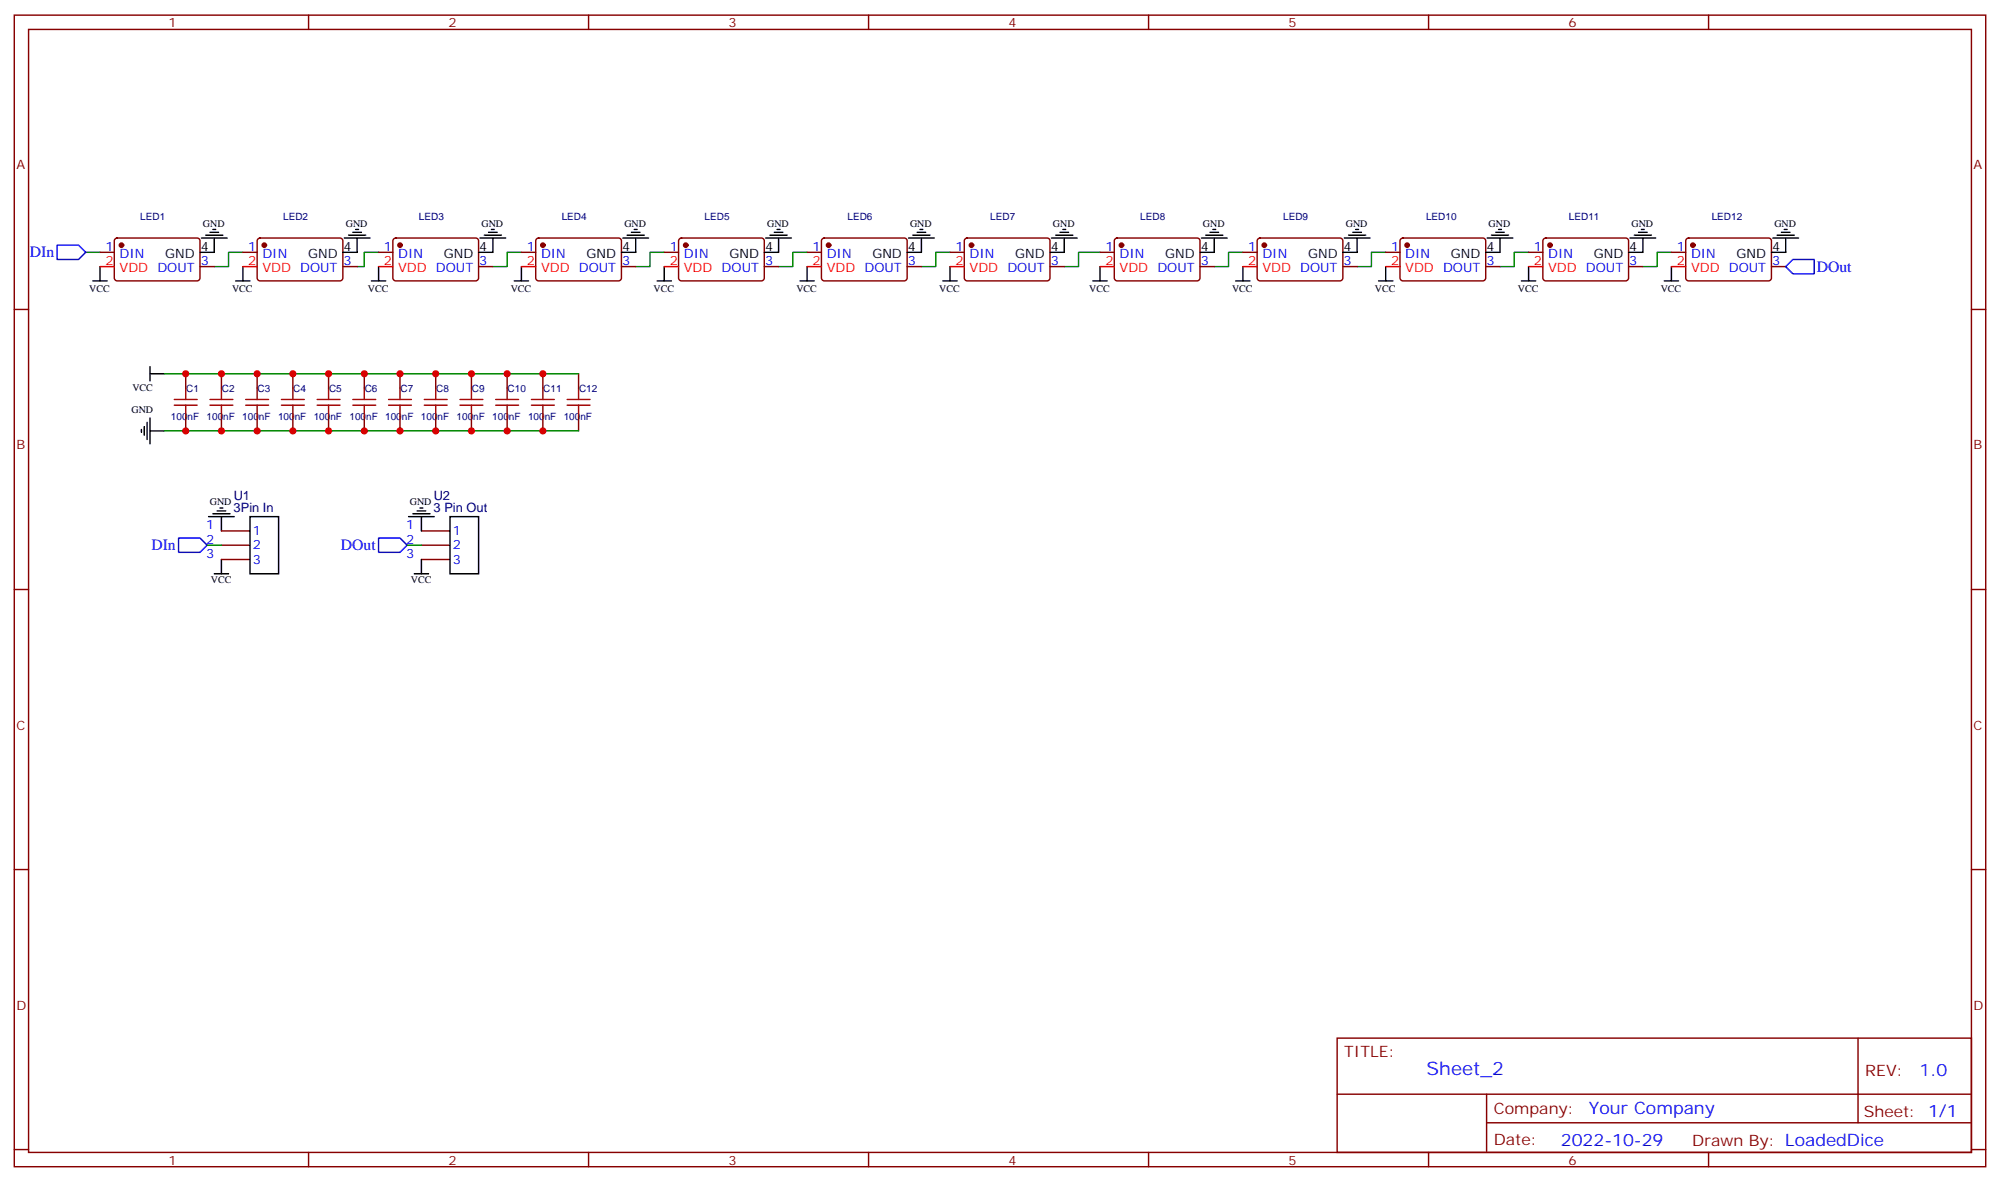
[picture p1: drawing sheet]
<svg xmlns="http://www.w3.org/2000/svg" width="494mm" height="292mm" viewBox="0 0 494 292" stroke-linecap="round" stroke-linejoin="round" font-family="sans-serif">
<g fill="none" stroke="#870000" stroke-width=".35">
<path d="M3.5 3.7h486.9v284.4h-486.9zM7.1 7.3h479.7v277.3h-479.7zM76.2 3.7v3.6M145.3 3.7v3.6M214.5 3.7v3.6M283.6 3.7v3.6M352.8 3.7v3.6M421.9 3.7v3.6M28.5 59l.4-.2h19.8a.71 .71 0 0 1 .7 .7v9.2a.76 .76 0 0 1-.7 .7h-19.8a.76 .76 0 0 1-.7-.7v-9.2zM63.7 59l.5-.2h19.8a.71 .71 0 0 1 .7 .7v9.2a.76 .76 0 0 1-.7 .7h-19.8a.76 .76 0 0 1-.7-.7v-9.2zM97.2 59l.5-.2h19.8a.71 .71 0 0 1 .7 .7v9.2a.76 .76 0 0 1-.7 .7h-19.8a.76 .76 0 0 1-.7-.7v-9.2zM132.5 59l.5-.2h19.8a.71 .71 0 0 1 .7 .7v9.2a.76 .76 0 0 1-.7 .7h-19.8a.76 .76 0 0 1-.7-.7v-9.2z"/>
<path d="M167.8 59l.5-.2h19.7a.71 .71 0 0 1 .7 .7v9.2a.76 .76 0 0 1-.7 .7h-19.7a.76 .76 0 0 1-.7-.7v-9.2zM203.1 59l.5-.2h19.7a.71 .71 0 0 1 .7 .7v9.2a.76 .76 0 0 1-.7 .7h-19.7a.76 .76 0 0 1-.8-.7v-9.2zM238.4 59l.4-.2h19.8a.71 .71 0 0 1 .7 .7v9.2a.76 .76 0 0 1-.7 .7h-19.8a.76 .76 0 0 1-.7-.7v-9.2zM275.4 59l.5-.2h19.7a.71 .71 0 0 1 .7 .7v9.2a.76 .76 0 0 1-.7 .7h-19.7a.76 .76 0 0 1-.7-.7v-9.2zM310.7 59l.4-.2h19.8a.71 .71 0 0 1 .7 .7v9.2a.76 .76 0 0 1-.7 .7h-19.8a.76 .76 0 0 1-.7-.7v-9.2zM346 59l.4-.2h19.8a.71 .71 0 0 1 .7 .7v9.2a.76 .76 0 0 1-.7 .7h-19.8a.76 .76 0 0 1-.7-.7v-9.2zM381.2 59l.5-.2h19.8a.71 .71 0 0 1 .7 .7v9.2a.76 .76 0 0 1-.7 .7h-19.8a.76 .76 0 0 1-.7-.7v-9.2zM416.5 59l.5-.2h19.7a.71 .71 0 0 1 .7 .7v9.2a.76 .76 0 0 1-.7 .7h-19.7a.76 .76 0 0 1-.7-.7v-9.2zM3.5 76.4h3.6M24.7 62.3h3.5M49.4 65.8h3.5M60 62.3h3.5"/>
<path d="M84.7 65.8h3.5M93.5 62.3h3.5M118.2 65.8h3.5M128.8 62.3h3.5M153.5 65.8h3.5M164 62.3h3.6M188.7 65.8h3.6M199.3 62.3h3.5M224 65.8h3.5M234.6 62.3h3.5M259.3 65.8h3.5M271.6 62.3h3.6"/>
<path d="M296.3 65.8h3.6M306.9 62.3h3.5M331.6 65.8h3.5M342.2 62.3h3.5M366.9 65.8h3.5M377.5 62.3h3.5M402.2 65.8h3.5M412.7 62.3h3.6M437.4 65.8h3.6M486.8 76.4h3.6M45.9 92.3v3.5M54.7 92.3v3.5"/>
<path d="M63.5 92.3v3.5M72.3 92.3v3.5M81.1 92.3v3.5M90 92.3v3.5M98.8 92.3v3.5M107.6 92.3v3.5M116.4 92.3v3.5M125.2 92.3v3.5M134.1 92.3v3.5M142.9 92.3v3.5M45.9 102.9v3.5M54.7 102.9v3.5"/>
<path d="M63.5 102.9v3.5M72.3 102.9v3.5M81.1 102.9v3.5M90 102.9v3.5M98.8 102.9v3.5M107.6 102.9v3.5M116.4 102.9v3.5M125.2 102.9v3.5M134.1 102.9v3.5M142.9 102.9v3.5M54.7 131.1h7M54.7 134.6h7"/>
<path d="M54.7 138.1h7M104.1 131.1h7M104.1 134.6h7M104.1 138.1h7M3.5 145.6h3.6M486.8 145.6h3.6M3.5 214.7h3.6M486.8 214.7h3.6M330.2 256.3h156.6v28.3h-156.6zM458.8 256.4v20.8M330.2 270.2h156.5M367.1 277.2h119.6"/>
<path d="M367.1 270.2v14.1M3.5 283.8h3.6M76.2 284.6v3.5M145.3 284.6v3.5M214.5 284.6v3.5M283.6 284.6v3.5M352.8 284.6v3.5M421.9 284.6v3.5M486.8 283.8h3.6"/>
</g>
<g fill="none" stroke="#000" stroke-width=".35">
<path d="M49.7 58.8h6.4M50.8 58.1h4.2M51.9 57.4h2.1M52.6 56.7h.7M52.9 58.8v3.5h-3.5M85 58.8h6.4M86.1 58.1h4.2M87.1 57.4h2.2M87.8 56.7h.7M88.2 58.8v3.5h-3.5M118.5 58.8h6.4M119.6 58.1h4.2"/>
<path d="M120.6 57.4h2.2M121.4 56.7h.7M121.7 58.8v3.5h-3.5M153.8 58.8h6.4M154.9 58.1h4.2M155.9 57.4h2.1M156.6 56.7h.7M157 58.8v3.5h-3.5M189.1 58.8h6.3M190.1 58.1h4.3M191.2 57.4h2.1M191.9 56.7h.7"/>
<path d="M192.3 58.8v3.5h-3.6M224.4 58.8h6.3M225.4 58.1h4.3M226.5 57.4h2.1M227.2 56.7h.7M227.5 58.8v3.5h-3.5M259.6 58.8h6.4M260.7 58.1h4.2M261.8 57.4h2.1M262.5 56.7h.7M262.8 58.8v3.5h-3.5M296.7 58.8h6.3"/>
<path d="M297.7 58.1h4.3M298.8 57.4h2.1M299.5 56.7h.7M299.9 58.8v3.5h-3.6M332 58.8h6.3M333 58.1h4.3M334.1 57.4h2.1M334.8 56.7h.7M335.1 58.8v3.5h-3.5M367.2 58.8h6.4M368.3 58.1h4.2M369.4 57.4h2.1"/>
<path d="M370.1 56.7h.7M370.4 58.8v3.5h-3.5M402.5 58.8h6.4M403.6 58.1h4.2M404.6 57.4h2.2M405.3 56.7h.7M405.7 58.8v3.5h-3.5M437.8 58.8h6.3M438.9 58.1h4.2M439.9 57.4h2.1M440.6 56.7h.7M441 58.8v3.5h-3.6"/>
<path d="M22.9 69.4h3.6M24.7 65.8v3.6M58.2 69.4h3.5M60 65.8v3.6M91.7 69.4h3.5M93.5 65.8v3.6M127 69.4h3.5M128.8 65.8v3.6M162.3 69.4h3.5M164 65.8v3.6M197.6 69.4h3.5M199.3 65.8v3.6"/>
<path d="M232.8 69.4h3.6M234.6 65.8v3.6M269.9 69.4h3.5M271.6 65.8v3.6M305.2 69.4h3.5M306.9 65.8v3.6M340.4 69.4h3.6M342.2 65.8v3.6M375.7 69.4h3.5M377.5 65.8v3.6M411 69.4h3.5M412.7 65.8v3.6"/>
<path d="M37 92.3h3.6M37 90.5v3.6M34.9 106v.8M35.6 105.3v2.2M36.3 104.3v4.2M37 103.2v6.4M37 106.4h3.6M51.5 127.6h6.4M52.6 126.9h4.2M53.6 126.2h2.1M54.3 125.4h.7M54.7 127.6v3.5"/>
<path d="M54.7 138.1v3.6M61.7 127.6h7.1v14.1h-7.1zM100.9 127.6h6.3M102 126.9h4.2M103 126.2h2.1M103.7 125.4h.7M104.1 127.6v3.5M104.1 138.1v3.6M111.1 127.6h7.1v14.1h-7.1zM52.9 141.7h3.5M102.3 141.7h3.5"/>
</g>
<g fill="none" stroke="#008700" stroke-width=".35">
<path d="M21.2 62.3h3.5M60 62.3h-3.6v3.5h-3.5M93.5 62.3h-3.5v3.5h-1.8M128.8 62.3h-3.6v3.5h-3.5M164 62.3h-3.5v3.5h-3.5M199.3 62.3h-3.5v3.5h-3.5M234.6 62.3h-3.5v3.5h-3.6M271.6 62.3h-5.3v3.5h-3.5M306.9 62.3h-3.5v3.5h-3.5M342.2 62.3h-3.5v3.5h-3.6M377.5 62.3h-3.6v3.5h-3.5M412.7 62.3h-3.5v3.5h-3.5"/>
<path d="M40.6 92.3h102.3M40.6 106.4h102.3M51.2 134.6h3.5M100.5 134.6h3.6"/>
</g>
<g fill="#870000" stroke="#870000" stroke-width=".35">
<circle cx="418" cy="60.5" r=".53"/>
<circle cx="382.8" cy="60.5" r=".53"/>
<circle cx="347.5" cy="60.5" r=".53"/>
<circle cx="312.2" cy="60.5" r=".53"/>
<circle cx="276.9" cy="60.5" r=".53"/>
<circle cx="239.9" cy="60.5" r=".53"/>
<circle cx="204.6" cy="60.5" r=".53"/>
<circle cx="169.3" cy="60.5" r=".53"/>
<circle cx="134.1" cy="60.5" r=".53"/>
<circle cx="98.8" cy="60.5" r=".53"/>
<circle cx="65.3" cy="60.5" r=".53"/>
<circle cx="30" cy="60.5" r=".53"/>
</g>
<path d="M24.7 65.8h3.5M60 65.8h3.5M93.5 65.8h3.5M128.8 65.8h3.5M164 65.8h3.6M199.3 65.8h3.5M234.6 65.8h3.5M271.6 65.8h3.6M306.9 65.8h3.5M342.2 65.8h3.5M377.5 65.8h3.5M412.7 65.8h3.6" fill="none" stroke="#f00" stroke-width=".35"/>
<g fill="none" stroke="#a10000" stroke-width=".35">
<path d="M43 98.6h5.7M45.9 95.8v2.8M51.9 98.6h5.6M54.7 95.8v2.8M60.7 98.6h5.6M63.5 95.8v2.8M69.5 98.6h5.6M72.3 95.8v2.8M78.3 98.6h5.7M81.1 95.8v2.8M87.1 98.6h5.7M90 95.8v2.8"/>
<path d="M96 98.6h5.6M98.8 95.8v2.8M104.8 98.6h5.6M107.6 95.8v2.8M113.6 98.6h5.6M116.4 95.8v2.8M122.4 98.6h5.7M125.2 95.8v2.8M131.2 98.6h5.7M134.1 95.8v2.8M140.1 98.6h5.6M142.9 95.8v2.8"/>
<path d="M43 100h5.7M45.9 100v2.9M51.9 100h5.6M54.7 100v2.9M60.7 100h5.6M63.5 100v2.9M69.5 100h5.6M72.3 100v2.9M78.3 100h5.7M81.1 100v2.9M87.1 100h5.7M90 100v2.9"/>
<path d="M96 100h5.6M98.8 100v2.9M104.8 100h5.6M107.6 100v2.9M113.6 100h5.6M116.4 100v2.9M122.4 100h5.7M125.2 100v2.9M131.2 100h5.7M134.1 100v2.9M140.1 100h5.6M142.9 100v2.9"/>
</g>
<path d="M14.1 60.5h5.3l1.8 1.8-1.8 1.8h-5.3zM441 65.8l1.7-1.7h5.3v3.5h-5.3zM44.1 132.9h5.3l1.8 1.7-1.8 1.8h-5.3zM93.5 132.9h5.3l1.7 1.7-1.7 1.8h-5.3z" fill="none" stroke="#00f" stroke-width=".35"/>
<g fill="#c00">
<circle cx="134.1" cy="92.3" r=".88"/>
<circle cx="125.2" cy="92.3" r=".88"/>
<circle cx="116.4" cy="92.3" r=".88"/>
<circle cx="107.6" cy="92.3" r=".88"/>
<circle cx="98.8" cy="92.3" r=".88"/>
<circle cx="90" cy="92.3" r=".88"/>
<circle cx="81.1" cy="92.3" r=".88"/>
<circle cx="72.3" cy="92.3" r=".88"/>
<circle cx="63.5" cy="92.3" r=".88"/>
<circle cx="54.7" cy="92.3" r=".88"/>
<circle cx="45.9" cy="92.3" r=".88"/>
<circle cx="134.1" cy="106.4" r=".88"/>
<circle cx="125.2" cy="106.4" r=".88"/>
<circle cx="116.4" cy="106.4" r=".88"/>
<circle cx="107.6" cy="106.4" r=".88"/>
<circle cx="98.8" cy="106.4" r=".88"/>
<circle cx="90" cy="106.4" r=".88"/>
<circle cx="81.1" cy="106.4" r=".88"/>
<circle cx="72.3" cy="106.4" r=".88"/>
<circle cx="63.5" cy="106.4" r=".88"/>
<circle cx="54.7" cy="106.4" r=".88"/>
<circle cx="45.9" cy="106.4" r=".88"/>
</g>
<text font-size="4.6" fill="#00f" x="352.3" y="265.4">Sheet_2</text>
<g font-size="4.2" fill="#00f">
<text x="474" y="265.6">1.0</text>
<text x="392.4" y="275.2">Your Company</text>
<text x="385.5" y="283">2022-10-29</text>
</g>
<g font-size="3.9" fill="#00f">
<text x="7.4" y="63.6">DIn</text>
<text x="448.6" y="67.1">DOut</text>
<text x="37.4" y="135.9">DIn</text>
<text x="84.2" y="135.9">DOut</text>
</g>
<g font-size="3.9" fill="#800">
<text x="332" y="260.9">TITLE:</text>
<text x="460.6" y="265.6">REV:</text>
<text x="368.9" y="275.1">Company:</text>
<text x="460.2" y="275.7">Sheet: 1/1</text>
<text x="368.9" y="282.8">Date:</text>
<text x="417.9" y="282.9">Drawn By: LoadedDice</text>
</g>
<g font-size="3.2" fill="#800">
<text x="41.6" y="6.7">1</text>
<text x="110.8" y="6.7">2</text>
<text x="179.9" y="6.7">3</text>
<text x="249.1" y="6.7">4</text>
<text x="318.2" y="6.7">5</text>
<text x="387.3" y="6.7">6</text>
<text x="4.1" y="41.8">A</text>
<text x="487.4" y="41.8">A</text>
<text x="4.1" y="111">B</text>
<text x="487.4" y="111">B</text>
<text x="4.1" y="180.1">C</text>
<text x="487.4" y="180.1">C</text>
<text x="4.1" y="249.3">D</text>
<text x="487.4" y="249.3">D</text>
<text x="41.6" y="287.5">1</text>
<text x="110.8" y="287.5">2</text>
<text x="179.9" y="287.5">3</text>
<text x="249.1" y="287.5">4</text>
<text x="318.2" y="287.5">5</text>
<text x="387.3" y="287.5">6</text>
</g>
<g font-size="3.2" fill="#00f">
<text x="26" y="61.9">1</text>
<text x="29.5" y="63.7">DIN</text>
<text x="49.6" y="65.5">3</text>
<text x="61.3" y="61.9">1</text>
<text x="64.8" y="63.7">DIN</text>
<text x="84.8" y="65.5">3</text>
<text x="94.8" y="61.9">1</text>
<text x="98.3" y="63.7">DIN</text>
<text x="118.4" y="65.5">3</text>
<text x="130.1" y="61.9">1</text>
<text x="133.6" y="63.7">DIN</text>
<text x="153.6" y="65.5">3</text>
<text x="165.4" y="61.9">1</text>
<text x="168.9" y="63.7">DIN</text>
<text x="188.9" y="65.5">3</text>
<text x="200.7" y="61.9">1</text>
<text x="204.2" y="63.7">DIN</text>
<text x="224.2" y="65.5">3</text>
<text x="235.9" y="61.9">1</text>
<text x="239.4" y="63.7">DIN</text>
<text x="259.5" y="65.5">3</text>
<text x="273" y="61.9">1</text>
<text x="276.5" y="63.7">DIN</text>
<text x="296.5" y="65.5">3</text>
<text x="308.3" y="61.9">1</text>
<text x="311.7" y="63.7">DIN</text>
<text x="331.8" y="65.5">3</text>
<text x="343.5" y="61.9">1</text>
<text x="347" y="63.7">DIN</text>
<text x="367.1" y="65.5">3</text>
<text x="378.8" y="61.9">1</text>
<text x="382.3" y="63.7">DIN</text>
<text x="402.3" y="65.5">3</text>
<text x="414.1" y="61.9">1</text>
<text x="417.6" y="63.7">DIN</text>
<text x="437.6" y="65.5">3</text>
<text x="38.9" y="67.2">DOUT</text>
<text x="74.1" y="67.2">DOUT</text>
<text x="107.7" y="67.2">DOUT</text>
<text x="142.9" y="67.2">DOUT</text>
<text x="178.2" y="67.2">DOUT</text>
<text x="213.5" y="67.2">DOUT</text>
<text x="248.8" y="67.2">DOUT</text>
<text x="285.8" y="67.2">DOUT</text>
<text x="321.1" y="67.2">DOUT</text>
<text x="356.4" y="67.2">DOUT</text>
<text x="391.6" y="67.2">DOUT</text>
<text x="426.9" y="67.2">DOUT</text>
<text x="50.9" y="130.7">1</text>
<text x="100.3" y="130.7">1</text>
<text x="50.9" y="134.3">2</text>
<text x="50.9" y="137.8">3</text>
<text x="62.4" y="132.2">1</text>
<text x="62.4" y="135.7">2</text>
<text x="100.3" y="134.3">2</text>
<text x="100.3" y="137.8">3</text>
<text x="111.8" y="132.2">1</text>
<text x="111.8" y="135.7">2</text>
<text x="62.4" y="139.2">3</text>
<text x="111.8" y="139.2">3</text>
</g>
<g font-size="3.2" fill="#f00">
<text x="26" y="65.5">2</text>
<text x="61.3" y="65.5">2</text>
<text x="94.8" y="65.5">2</text>
<text x="130.1" y="65.5">2</text>
<text x="165.4" y="65.5">2</text>
<text x="200.7" y="65.5">2</text>
<text x="235.9" y="65.5">2</text>
<text x="273" y="65.5">2</text>
<text x="308.3" y="65.5">2</text>
<text x="343.5" y="65.5">2</text>
<text x="378.8" y="65.5">2</text>
<text x="414.1" y="65.5">2</text>
<text x="29.5" y="67.2">VDD</text>
<text x="64.8" y="67.2">VDD</text>
<text x="98.3" y="67.2">VDD</text>
<text x="133.6" y="67.2">VDD</text>
<text x="168.9" y="67.2">VDD</text>
<text x="204.2" y="67.2">VDD</text>
<text x="239.4" y="67.2">VDD</text>
<text x="276.5" y="67.2">VDD</text>
<text x="311.7" y="67.2">VDD</text>
<text x="347" y="67.2">VDD</text>
<text x="382.3" y="67.2">VDD</text>
<text x="417.6" y="67.2">VDD</text>
</g>
<g font-size="3.2">
<text x="40.8" y="63.7">GND</text>
<text x="49.6" y="61.9">4</text>
<text x="76.1" y="63.7">GND</text>
<text x="84.8" y="61.9">4</text>
<text x="109.6" y="63.7">GND</text>
<text x="118.4" y="61.9">4</text>
<text x="144.9" y="63.7">GND</text>
<text x="153.6" y="61.9">4</text>
<text x="180.1" y="63.7">GND</text>
<text x="188.9" y="61.9">4</text>
<text x="215.4" y="63.7">GND</text>
<text x="224.2" y="61.9">4</text>
<text x="250.7" y="63.7">GND</text>
<text x="259.5" y="61.9">4</text>
<text x="287.7" y="63.7">GND</text>
<text x="296.5" y="61.9">4</text>
<text x="323" y="63.7">GND</text>
<text x="331.8" y="61.9">4</text>
<text x="358.3" y="63.7">GND</text>
<text x="367.1" y="61.9">4</text>
<text x="393.6" y="63.7">GND</text>
<text x="402.3" y="61.9">4</text>
<text x="428.9" y="63.7">GND</text>
<text x="437.6" y="61.9">4</text>
</g>
<g font-size="3.2" fill="#000080">
<text x="57.7" y="123.4">U1</text>
<text x="107.1" y="123.4">U2</text>
<text x="57.7" y="126.4">3Pin In</text>
<text x="107.1" y="126.4">3 Pin Out</text>
</g>
<g font-size="2.5" fill="#000080">
<text x="34.7" y="54.2">LED1</text>
<text x="69.9" y="54.2">LED2</text>
<text x="103.4" y="54.2">LED3</text>
<text x="138.7" y="54.2">LED4</text>
<text x="174" y="54.2">LED5</text>
<text x="209.3" y="54.2">LED6</text>
<text x="244.6" y="54.2">LED7</text>
<text x="281.6" y="54.2">LED8</text>
<text x="316.9" y="54.2">LED9</text>
<text x="352.2" y="54.2">LED10</text>
<text x="387.4" y="54.2">LED11</text>
<text x="422.7" y="54.2">LED12</text>
<text x="46" y="96.7">C1</text>
<text x="54.8" y="96.7">C2</text>
<text x="63.6" y="96.7">C3</text>
<text x="72.4" y="96.7">C4</text>
<text x="81.3" y="96.7">C5</text>
<text x="90.1" y="96.7">C6</text>
<text x="98.9" y="96.7">C7</text>
<text x="107.7" y="96.7">C8</text>
<text x="116.5" y="96.7">C9</text>
<text x="125.4" y="96.7">C10</text>
<text x="134.2" y="96.7">C11</text>
<text x="143" y="96.7">C12</text>
<text x="42.2" y="103.8">100nF</text>
<text x="51" y="103.8">100nF</text>
<text x="59.8" y="103.8">100nF</text>
<text x="68.7" y="103.8">100nF</text>
<text x="77.5" y="103.8">100nF</text>
<text x="86.3" y="103.8">100nF</text>
<text x="95.1" y="103.8">100nF</text>
<text x="103.9" y="103.8">100nF</text>
<text x="112.8" y="103.8">100nF</text>
<text x="121.6" y="103.8">100nF</text>
<text x="130.4" y="103.8">100nF</text>
<text x="139.2" y="103.8">100nF</text>
</g>
<g font-size="2.5">
<text x="50.1" y="56.1">GND</text>
<text x="85.4" y="56.1">GND</text>
<text x="118.9" y="56.1">GND</text>
<text x="154.2" y="56.1">GND</text>
<text x="189.5" y="56.1">GND</text>
<text x="224.7" y="56.1">GND</text>
<text x="260" y="56.1">GND</text>
<text x="297.1" y="56.1">GND</text>
<text x="332.3" y="56.1">GND</text>
<text x="367.6" y="56.1">GND</text>
<text x="402.9" y="56.1">GND</text>
<text x="438.2" y="56.1">GND</text>
<text x="22" y="72">VCC</text>
<text x="57.3" y="72">VCC</text>
<text x="90.8" y="72">VCC</text>
<text x="126.1" y="72">VCC</text>
<text x="161.4" y="72">VCC</text>
<text x="196.7" y="72">VCC</text>
<text x="231.9" y="72">VCC</text>
<text x="269" y="72">VCC</text>
<text x="304.3" y="72">VCC</text>
<text x="339.5" y="72">VCC</text>
<text x="374.8" y="72">VCC</text>
<text x="410.1" y="72">VCC</text>
<text x="32.5" y="101.9">GND</text>
<text x="32.7" y="96.7">VCC</text>
<text x="51.8" y="124.7">GND</text>
<text x="101.2" y="124.7">GND</text>
<text x="52.1" y="144.1">VCC</text>
<text x="101.5" y="144.1">VCC</text>
</g>
</svg>
